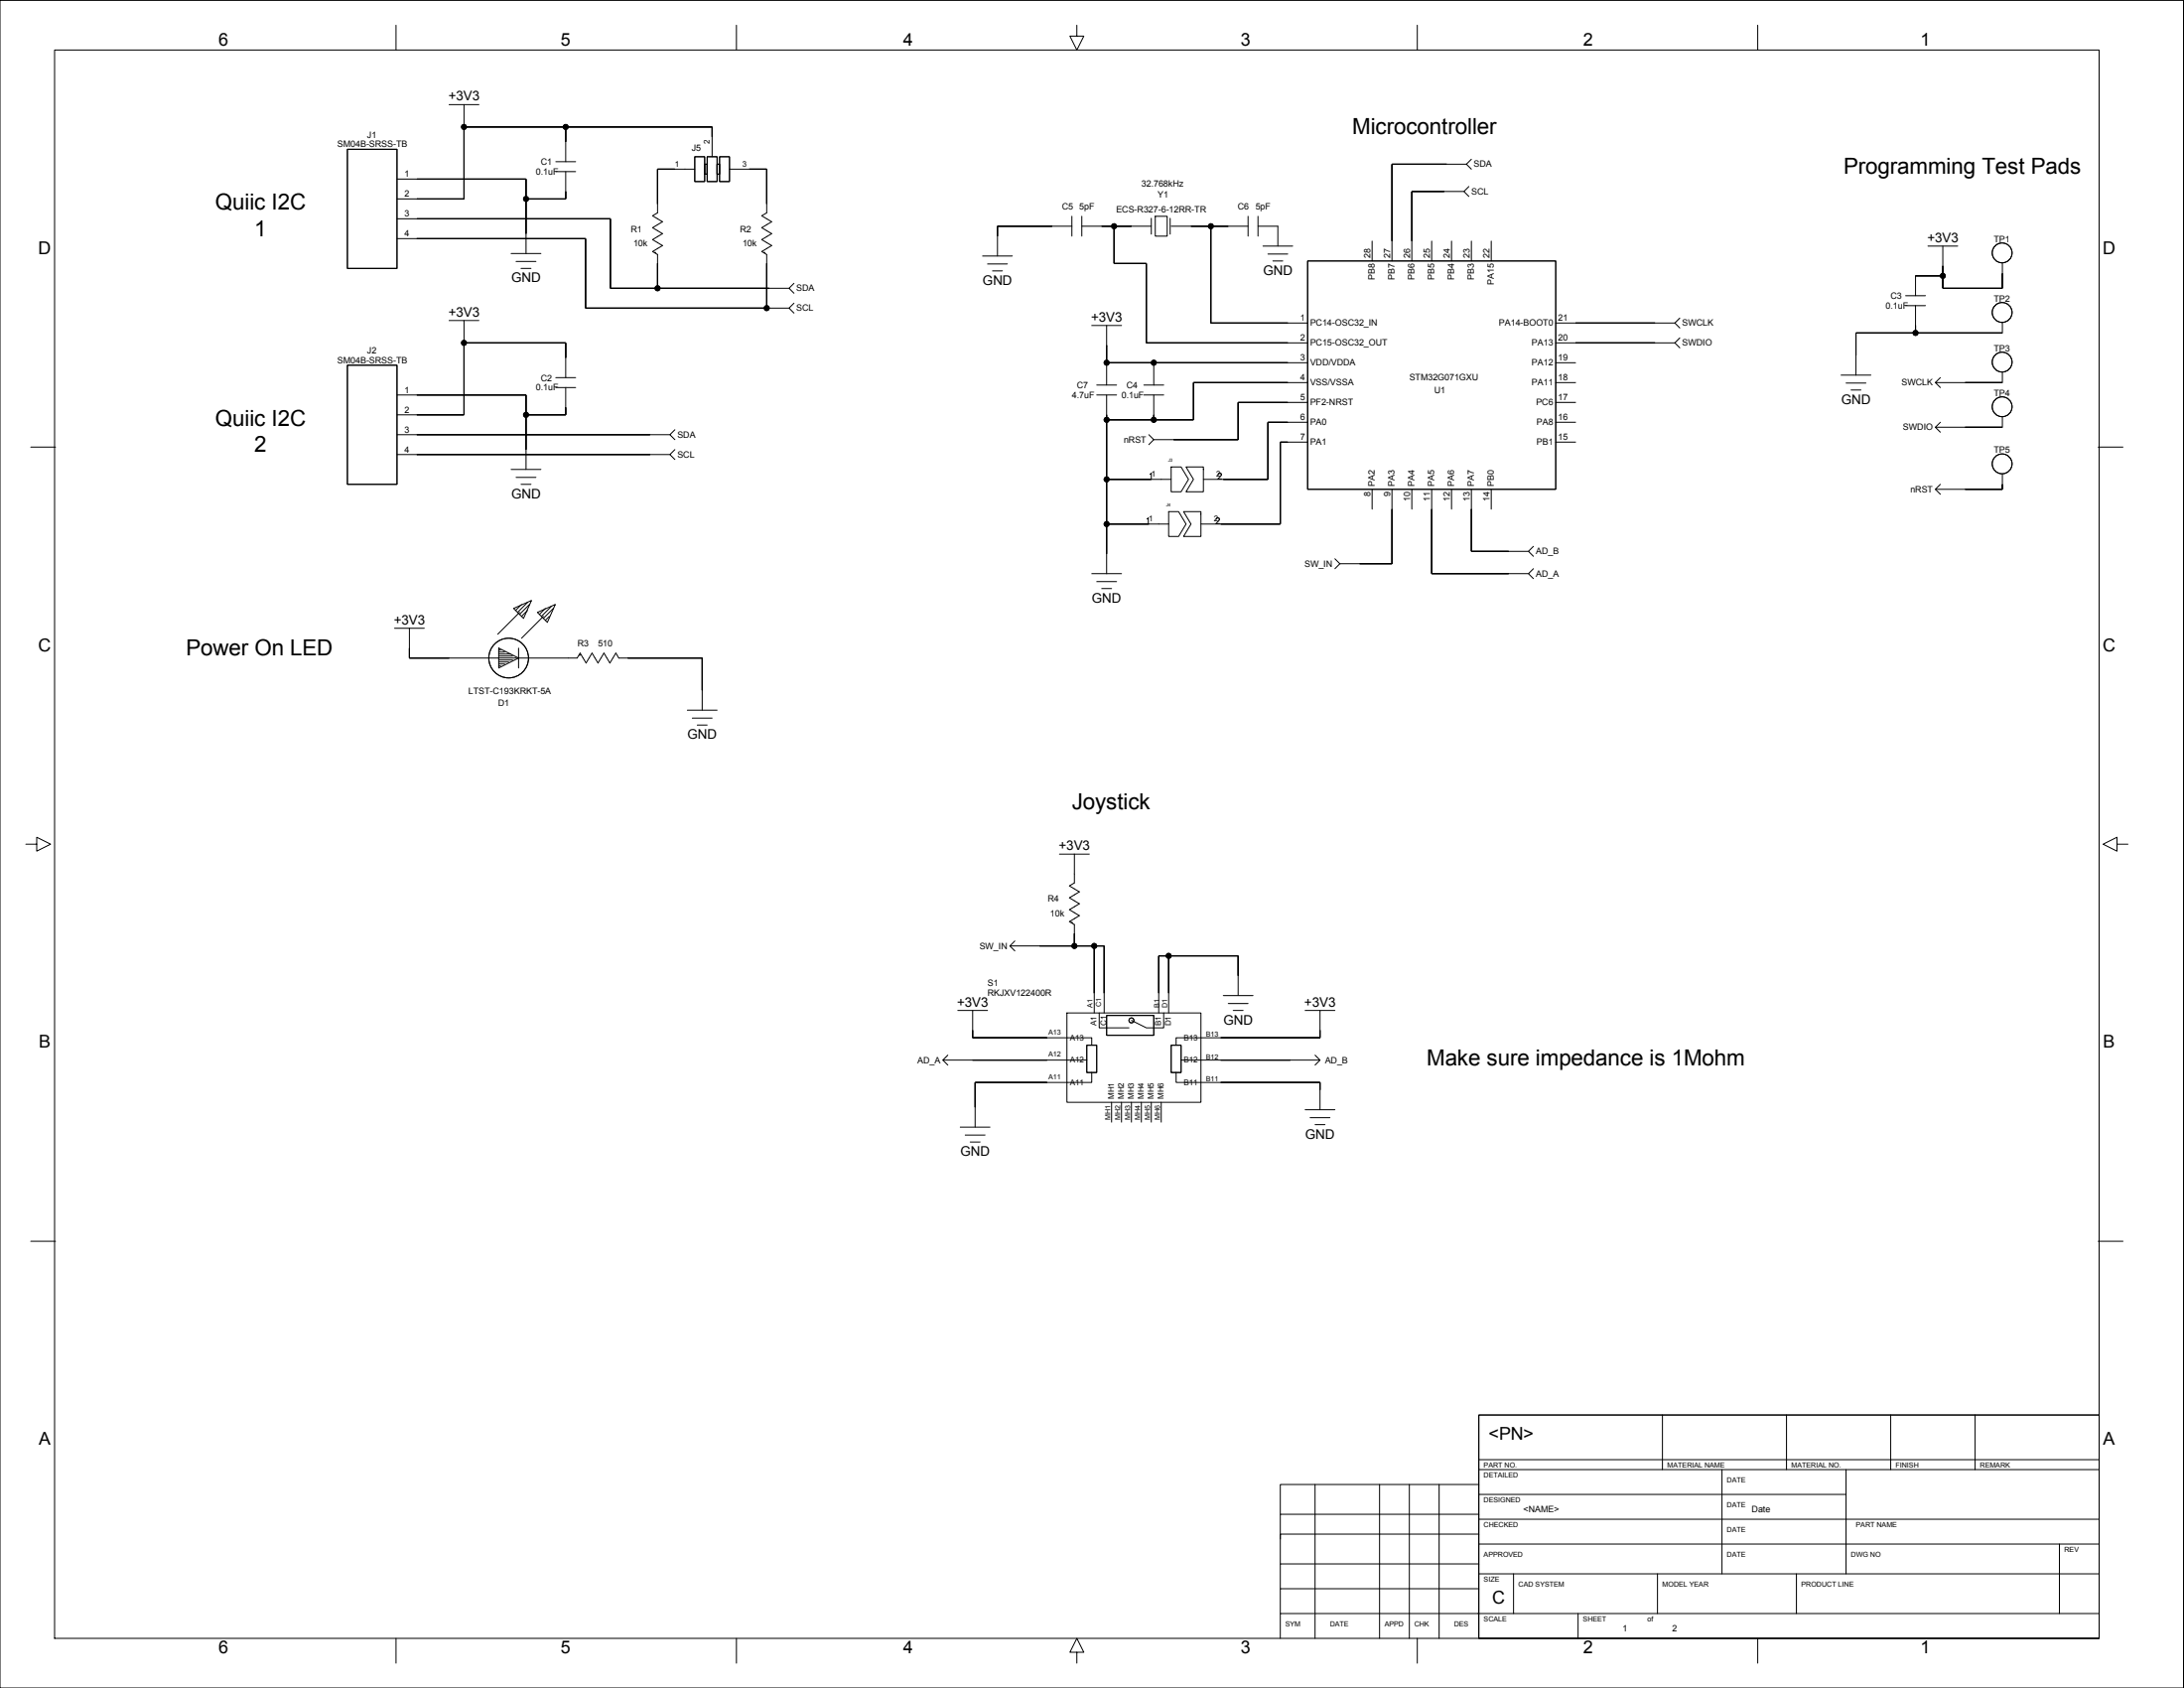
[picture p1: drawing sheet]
<svg xmlns="http://www.w3.org/2000/svg" width="559mm" height="432mm" viewBox="0 0 559 432" stroke-linecap="round" stroke-linejoin="round" font-family="sans-serif">
<g fill="none" stroke="#000" stroke-width=".25">
<path d="M0 .1h558.7v431.7h-558.7zM14 12.8h523.1v406.3h-523.1zM101.3 6.4v6.4M188.4 6.4v6.4M275.5 6.4v2.8h1.8l-1.8 3.6-1.8-3.6h1.8M362.6 6.4v6.4M449.7 6.4v6.4M88.9 38.2h12.7v30.5h-12.7zM114.9 26.8h7.6M118.7 26.8v24.1h-17.1M118.7 32.5h63.5v7.6M144.7 32.5v8.9"/>
<path d="M101.6 45.8h33v19.1M101.6 56h54.6v17.7h45.7M142.2 43.9h5.1M142.2 41.4h5.1M144.7 43.9v7h-10.1M177.8 40.1h2.5v6.3h-2.5zM177.8 43.3h-9.6v11.1l-1.2 .8 2.5 1.5-2.5 1.6 2.5 1.5-2.5 1.5 2.5 1.5-2.5 1.5 1.2 .8v8.6M180.3 42h.6v2.5h-.6zM180.9 40.1h2.6v6.3h-2.6zM183.5 42h.6v2.5h-.6zM184.1 40.1h2.5v6.3h-2.5zM186.6 43.3h9.6v11.1l-1.3 .8 2.5 1.5-2.5 1.6 2.5 1.5-2.5 1.5 2.5 1.5-2.5 1.5 1.3 .8v13.7"/>
<path d="M274.3 57.9h-19.1v7.6M274.3 55.3v5.1M276.8 57.9h17.8M276.8 55.3v5.1M285.1 57.9v9.5h8.2v20.3h41.3M294.6 55.8v4.1M295.6 55.3h3v5.1h-3zM299.4 55.8v4.1M299.7 57.9h19.6M309.8 57.9v24.7h24.8M319.3 55.3v5.1M321.9 57.9h5.1v5"/>
<path d="M321.9 55.3v5.1M327 57.9h.1M374.6 49h-13.4v17.8M375.2 42h-19v24.8M375.8 47.7l-1.2 1.3 1.2 1.3M376.5 40.7l-1.3 1.3 1.3 1.3M101.6 61h48.2v17.8h52.1M130.8 64.9h7.6M132.1 66.9h5M133.3 68.7h2.6M167.5 64.6h.1M195.4 64.6h.1"/>
<path d="M203.2 77.6l-1.3 1.2 1.3 1.3M203.2 72.5l-1.3 1.2 1.3 1.3M251.4 65.5h7.6M252.7 67.5h5.1M253.9 69.3h2.6M323.1 62.9h7.7M324.4 65h5.1M325.7 66.8h2.5M334.6 66.8h63.5v58.4h-63.5zM351.1 61.7v5.1M366.3 61.7v5.1M371.4 61.7v5.1"/>
<path d="M376.5 61.7v5.1M381.5 61.7v5.1M487.6 78.2h5M487.6 75.6h5M490.1 78.2v7M493.3 62.9h7.6M497.1 62.9v10.8h15.2v-6.3M497.1 70.6h-7v5M88.9 93.4h12.7v30.5h-12.7zM114.9 82h7.6M118.7 82v24.1h-17.1M118.7 87.7h26v8.9"/>
<path d="M142.2 99.1h5.1M142.2 96.6h5.1M144.7 99.1v7h-10.1M279.3 83.3h7.7M280.6 98.5h5.1M283.1 92.8h51.5M283.1 83.3v15.2M292.7 98.5h5M295.2 92.8v5.7M334.6 97.9h-29.2v9.5h-22.3M398.1 82.6h30.4M398.1 87.7h30.4"/>
<path d="M398.1 92.8h5M398.1 97.9h5M429.8 81.4l-1.3 1.2 1.3 1.3M429.8 86.4l-1.3 1.3 1.3 1.3M471.1 96h7.6M472.3 98h5.1M473.6 99.8h2.5M496.5 96.6l-1.3 1.3 1.3 1.2M512.3 95.3v2.6h-17.1M512.3 82.6v2.6h-37.4v10.8M7.9 114.4h6.3M101.6 101h33v19.1"/>
<path d="M101.6 111.2h69.8M101.6 116.3h69.8M172.7 115l-1.3 1.3 1.3 1.2M172.7 109.9l-1.3 1.3 1.3 1.3M280.6 101h5.1M283.1 101v45.7M292.7 101h5M293.9 111.2l1.3 1.3-1.3 1.2M295.2 101v6.4M299.7 119.5h2.5l1.9 3.1-1.9 3.2h-2.5zM303.5 119.5h4.4v6.3h-4.4l1.9-3.2zM334.6 102.9h-17.8v9.6h-21.6"/>
<path d="M334.6 108h-10.2v14.6h-16.5M334.6 113.1h-7v21h-20.3M398.1 102.9h5M398.1 108h5M398.1 113.1h5M496.5 108l-1.3 1.3 1.3 1.3M512.3 106.8v2.5h-17.1M536.8 114.4h6.4M130.8 120.1h7.6M132.1 122.1h5M133.3 123.9h2.6M283.1 122.6h16.6"/>
<path d="M283.1 134.1h15.9M299 130.9h2.6l1.9 3.2-1.9 3.1h-2.6zM302.8 130.9h4.5v6.3h-4.5l1.9-3.1zM311.7 121.4l.3-.3 .5 .2-.2 .5-.7 .7h1M351.1 125.2v5M356.2 125.2v19h-13.4M361.2 125.2v5M366.3 125.2v21.5h24.8M371.4 125.2v5M376.5 125.2v15.8h14.6M381.5 125.2v5M392.3 139.8l-1.2 1.2 1.2 1.3"/>
<path d="M496.5 123.9l-1.3 1.3 1.3 1.2M512.3 121.4v3.8h-17.1M131.4 155.6l4.6-2-2 4.6zM132.9 156.7l-5.5 5.5M133.4 154.6l-1.5 1.5M135 156.1l-1.6 1.6M135 154.1l-2.6 2.6M135.5 154.6l-2.6 2.6M137.5 156.7l4.6-2.1-2.1 4.6zM139 157.7l-5.6 5.6M139.5 155.6l-1.5 1.6M140.6 157.7l-1.1 1"/>
<path d="M141.1 155.1l-2.6 2.6M141.6 155.6l-2.6 2.6M279.3 146.7h7.7M280.6 148.8h5.1M281.9 150.6h2.5M341.6 142.9l1.2 1.3-1.2 1.3M392.3 145.5l-1.2 1.2 1.2 1.3M100.9 160.7h7.7M104.8 160.7v7.6h27.4M127.6 165.8l5.1 2.5-5.1 2.6zM127.6 168.8h3.6M127.6 169.4h2.5"/>
<path d="M127.6 169.9h1.5M127.6 170.4h.5M127.6 167.8h3.6M127.6 167.3h3.1M127.6 166.8h1.5M127.6 166.3h.5M132.7 168.3h15l.7-1.2 1.6 2.5 1.5-2.5 1.5 2.5 1.5-2.5 1.5 2.5 1.6-2.5 .7 1.2h21.4v13.4M132.7 165.8v5.1M145.4 168.3h.1M148.2 167.6h.1M175.9 181.7h7.6M177.1 183.7h5.1"/>
<path d="M178.4 185.5h2.5M6.6 215.9h2.8v-1.7l3.6 1.7-3.6 1.8v-1.8M271.1 218.5h7.6M274.9 218.5v7.4l-1.3 .7 2.6 1.5-2.6 1.6 2.6 1.5-2.6 1.5 2.6 1.5-2.6 1.6 1.3 .7v5.5M541.7 215.9v-1.7l-3.6 1.7 3.6 1.8v-1.8h2.8M274.1 236h.1M274.9 223.6h.1M245.1 258.5h7.6M248.9 258.5v7h30.4v1.9M258.4 242h24.1v17.1M259.7 240.7l-1.3 1.3 1.3 1.2M273 259.1h34.3v22.9h-34.3z"/>
<path d="M280 242v17.1M281.2 259.1v3.8h7.7M283.1 259.8h12.1v5h-12.1zM297.7 259.1v3.8h-4.4l-3.8-1.9M299 244.5v14.6M313 254.7h7.6M314.3 256.7h5M315.5 258.5h2.6M316.8 254.7v-10.2h-20.3v14.6M333.9 258.5h7.7M337.7 258.5v7h-36.8v1.9M241.2 271.2h36.9"/>
<path d="M242.5 269.9l-1.3 1.3 1.3 1.3M278.1 267.4h2.5v7h-2.5zM279.3 274.4v2.5h-29.8v11.4M299.7 267.4h2.5v7h-2.5zM300.9 274.4v2.5h36.8v7M302.2 271.2h35.5M336.5 269.9l1.2 1.3-1.2 1.3M245.7 288.3h7.6M247 290.4h5M248.2 292.1h2.6M284.4 282v5.1M287 282v5.1"/>
<path d="M289.5 282v5.1M292 282v5.1M294.6 282v5.1M297.1 282v5.1M333.9 283.9h7.7M335.2 285.9h5.1M336.5 287.7h2.5M7.9 317.5h6.3M536.8 317.5h6.4M336.5 379.7v39.4M353 379.7v39.4M360.6 379.7v39.4"/>
<path d="M368.2 379.7v39.4M378.4 362h158.7v57.1h-158.7zM378.4 379.7h-50.8v7.7M378.4 373.4h158.7M378.4 375.9h158.7M425.4 362v13.9M440.6 375.9v26.7M457.1 362v13.9M472.3 375.9v26.7M483.8 362v13.9M505.3 362v13.9M378.4 392.4h-50.8v7.7"/>
<path d="M378.4 387.4h-50.8v6.3M378.4 382.3h93.9M378.4 388.6h158.7M378.4 395h158.7M526.9 395v17.8M101.3 419.1v6.4M188.4 419.1v6.4M362.6 419.1v6.4M378.4 406.4h-50.8v6.4M378.4 400.1h-50.8v6.3M378.4 402.6h158.7M387.3 402.6v10.2"/>
<path d="M403.8 412.8v6.3M424.1 402.6v10.2M449.7 419.1v6.4M459.6 402.6v10.2M537.1 412.8h-209.5v6.3M275.5 422.7h1.8l-1.8-3.6-1.8 3.6h1.8v2.8"/>
<circle cx="118.7" cy="32.5" r=".63"/>
<circle cx="144.7" cy="32.5" r=".63"/>
<circle cx="134.6" cy="50.9" r=".63"/>
<circle cx="285" cy="57.9" r=".63"/>
<circle cx="309.8" cy="57.9" r=".63"/>
<circle cx="168.2" cy="73.7" r=".63"/>
<circle cx="196.2" cy="78.8" r=".63"/>
<circle cx="497.1" cy="70.6" r=".63"/>
<circle cx="512.3" cy="64.7" r="2.54"/>
<circle cx="512.3" cy="79.9" r="2.54"/>
<circle cx="118.7" cy="87.7" r=".63"/>
<circle cx="283.1" cy="92.8" r=".63"/>
<circle cx="295.2" cy="92.8" r=".63"/>
<circle cx="490.1" cy="85.2" r=".63"/>
<circle cx="512.3" cy="92.6" r="2.54"/>
<circle cx="134.6" cy="106.1" r=".63"/>
<circle cx="283.1" cy="107.4" r=".63"/>
<circle cx="295.2" cy="107.4" r=".63"/>
<circle cx="512.3" cy="118.7" r="2.54"/>
<circle cx="512.3" cy="104.1" r="2.54"/>
<circle cx="283.1" cy="122.6" r=".63"/>
<circle cx="283.1" cy="134.1" r=".63"/>
<circle cx="130.1" cy="168.3" r="5.1"/>
<circle cx="274.9" cy="242" r=".63"/>
<circle cx="280" cy="242" r=".63"/>
<circle cx="299" cy="244.5" r=".63"/>
<circle cx="289.5" cy="261" r=".63"/>
</g>
<g fill="#000" stroke="#000" stroke-width=".25">
<path d="M118.7 31.8v.7z" fill-rule="evenodd"/>
<path d="M118.7 32.5v18.4z" fill-rule="evenodd"/>
<path d="M144.7 32.5v3.8z" fill-rule="evenodd"/>
<path d="M118.7 32.5h26z" fill-rule="evenodd"/>
<path d="M182.2 32.5v2.5z" fill-rule="evenodd"/>
<path d="M144.7 32.5h37.5z" fill-rule="evenodd"/>
<path d="M106.7 50.9h12z" fill-rule="evenodd"/>
<path d="M106.7 45.8h27.9z" fill-rule="evenodd"/>
<path d="M134.6 45.8v5.1z" fill-rule="evenodd"/>
<path d="M134.6 50.9v8.9z" fill-rule="evenodd"/>
<path d="M144.7 49v1.9z" fill-rule="evenodd"/>
<path d="M134.6 50.9h10.1z" fill-rule="evenodd"/>
<path d="M106.7 56h49.5z" fill-rule="evenodd"/>
<path d="M156.2 56v17.7z" fill-rule="evenodd"/>
<path d="M168.2 43.3v8.9z" fill-rule="evenodd"/>
<path d="M168.2 43.3h4.5z" fill-rule="evenodd"/>
<path d="M191.7 43.3h4.5z" fill-rule="evenodd"/>
<path d="M196.2 43.3v8.9z" fill-rule="evenodd"/>
<path d="M255.2 57.9v2.5z" fill-rule="evenodd"/>
<path d="M255.2 57.9h14z" fill-rule="evenodd"/>
<path d="M285.1 57.9v9.5z" fill-rule="evenodd"/>
<path d="M281.9 57.9h3.2z" fill-rule="evenodd"/>
<path d="M285.1 57.9h4.4z" fill-rule="evenodd"/>
<path d="M309.8 57.9v24.7z" fill-rule="evenodd"/>
<path d="M304.7 57.9h5.1z" fill-rule="evenodd"/>
<path d="M309.8 57.9h4.5z" fill-rule="evenodd"/>
<path d="M356.2 42v19.7z" fill-rule="evenodd"/>
<path d="M361.2 49v12.7z" fill-rule="evenodd"/>
<path d="M361.2 49h8.3z" fill-rule="evenodd"/>
<path d="M356.2 42h13.9z" fill-rule="evenodd"/>
<path d="M106.7 61h43.1z" fill-rule="evenodd"/>
<path d="M149.8 61v17.8z" fill-rule="evenodd"/>
<path d="M168.2 67.4v6.3z" fill-rule="evenodd"/>
<path d="M156.2 73.7h12z" fill-rule="evenodd"/>
<path d="M149.8 78.8h46.4z" fill-rule="evenodd"/>
<path d="M196.2 67.4v11.4z" fill-rule="evenodd"/>
<path d="M168.2 73.7h28.6z" fill-rule="evenodd"/>
<path d="M196.2 78.8h.6z" fill-rule="evenodd"/>
<path d="M293.3 67.4v20.3z" fill-rule="evenodd"/>
<path d="M285.1 67.4h8.2z" fill-rule="evenodd"/>
<path d="M497.1 70.6v3.1z" fill-rule="evenodd"/>
<path d="M497.1 68v2.6z" fill-rule="evenodd"/>
<path d="M490.1 70.6h7z" fill-rule="evenodd"/>
<path d="M512.3 69.9v3.8z" fill-rule="evenodd"/>
<path d="M497.1 73.7h15.2z" fill-rule="evenodd"/>
<path d="M118.7 87.1v.6z" fill-rule="evenodd"/>
<path d="M118.7 87.7v18.4z" fill-rule="evenodd"/>
<path d="M144.7 87.7v3.8z" fill-rule="evenodd"/>
<path d="M118.7 87.7h26z" fill-rule="evenodd"/>
<path d="M283.1 88.3v4.5z" fill-rule="evenodd"/>
<path d="M283.1 92.8v.6z" fill-rule="evenodd"/>
<path d="M295.2 92.8v.6z" fill-rule="evenodd"/>
<path d="M283.1 92.8h12.1z" fill-rule="evenodd"/>
<path d="M305.4 97.9v9.5z" fill-rule="evenodd"/>
<path d="M295.2 92.8h34.3z" fill-rule="evenodd"/>
<path d="M293.3 87.7h36.2z" fill-rule="evenodd"/>
<path d="M309.8 82.6h19.7z" fill-rule="evenodd"/>
<path d="M305.4 97.9h24.1z" fill-rule="evenodd"/>
<path d="M403.1 87.7h20.3z" fill-rule="evenodd"/>
<path d="M403.1 82.6h20.3z" fill-rule="evenodd"/>
<path d="M474.9 85.2v5.7z" fill-rule="evenodd"/>
<path d="M474.9 85.2h15.2z" fill-rule="evenodd"/>
<path d="M490.1 83.3v1.9z" fill-rule="evenodd"/>
<path d="M502.8 97.9h9.5z" fill-rule="evenodd"/>
<path d="M490.1 85.2h22.2z" fill-rule="evenodd"/>
<path d="M106.7 106.1h12z" fill-rule="evenodd"/>
<path d="M106.7 101h27.9z" fill-rule="evenodd"/>
<path d="M134.6 101v5.1z" fill-rule="evenodd"/>
<path d="M134.6 106.1v8.9z" fill-rule="evenodd"/>
<path d="M144.7 104.2v1.9z" fill-rule="evenodd"/>
<path d="M134.6 106.1h10.1z" fill-rule="evenodd"/>
<path d="M106.7 111.2h59.6z" fill-rule="evenodd"/>
<path d="M106.7 116.3h59.6z" fill-rule="evenodd"/>
<path d="M283.1 107.4v15.2z" fill-rule="evenodd"/>
<path d="M283.1 106.1v1.3z" fill-rule="evenodd"/>
<path d="M295.2 106.1v1.3z" fill-rule="evenodd"/>
<path d="M283.1 107.4h12.1z" fill-rule="evenodd"/>
<path d="M295.2 107.4h10.2z" fill-rule="evenodd"/>
<path d="M300.3 112.5h16.5z" fill-rule="evenodd"/>
<path d="M316.8 102.9v9.6z" fill-rule="evenodd"/>
<path d="M324.4 108v14.6z" fill-rule="evenodd"/>
<path d="M327.6 113.1v21z" fill-rule="evenodd"/>
<path d="M316.8 102.9h12.7z" fill-rule="evenodd"/>
<path d="M324.4 108h5.1z" fill-rule="evenodd"/>
<path d="M327.6 113.1h1.9z" fill-rule="evenodd"/>
<path d="M502.8 109.3h9.5z" fill-rule="evenodd"/>
<path d="M283.1 134.1v7.6z" fill-rule="evenodd"/>
<path d="M283.1 122.6v11.5z" fill-rule="evenodd"/>
<path d="M283.1 134.1h10.8z" fill-rule="evenodd"/>
<path d="M283.1 122.6h11.5z" fill-rule="evenodd"/>
<path d="M313 122.6h11.4z" fill-rule="evenodd"/>
<path d="M312.3 134.1h15.3z" fill-rule="evenodd"/>
<path d="M356.2 130.2v14z" fill-rule="evenodd"/>
<path d="M366.3 130.2v16.5z" fill-rule="evenodd"/>
<path d="M376.5 130.2v10.8z" fill-rule="evenodd"/>
<path d="M512.3 123.9v1.3z" fill-rule="evenodd"/>
<path d="M502.8 125.2h9.5z" fill-rule="evenodd"/>
<path d="M347.9 144.2h8.3z" fill-rule="evenodd"/>
<path d="M366.3 146.7h19.7z" fill-rule="evenodd"/>
<path d="M376.5 141h9.5z" fill-rule="evenodd"/>
<path d="M104.8 165.8v2.5z" fill-rule="evenodd"/>
<path d="M104.8 168.3h10.1z" fill-rule="evenodd"/>
<path d="M160.6 168.3h19.1z" fill-rule="evenodd"/>
<path d="M179.7 168.3v8.3z" fill-rule="evenodd"/>
<path d="M274.9 238.8v3.2z" fill-rule="evenodd"/>
<path d="M266 242h8.9z" fill-rule="evenodd"/>
<path d="M280 242v12z" fill-rule="evenodd"/>
<path d="M274.9 242h5.1z" fill-rule="evenodd"/>
<path d="M282.5 242v12z" fill-rule="evenodd"/>
<path d="M280 242h2.5z" fill-rule="evenodd"/>
<path d="M296.5 244.5v9.5z" fill-rule="evenodd"/>
<path d="M299 244.5v9.5z" fill-rule="evenodd"/>
<path d="M296.5 244.5h2.5z" fill-rule="evenodd"/>
<path d="M316.8 244.5v5.1z" fill-rule="evenodd"/>
<path d="M299 244.5h17.8z" fill-rule="evenodd"/>
<path d="M248.9 263.6v1.9z" fill-rule="evenodd"/>
<path d="M249.5 276.9v6.3z" fill-rule="evenodd"/>
<path d="M248.9 265.5h19z" fill-rule="evenodd"/>
<path d="M249.5 276.9h18.4z" fill-rule="evenodd"/>
<path d="M248.9 271.2h19z" fill-rule="evenodd"/>
<path d="M312.3 271.2h17.8z" fill-rule="evenodd"/>
<path d="M337.7 263.6v1.9z" fill-rule="evenodd"/>
<path d="M312.3 265.5h25.4z" fill-rule="evenodd"/>
<path d="M337.7 276.9v1.9z" fill-rule="evenodd"/>
<path d="M312.3 276.9h25.4z" fill-rule="evenodd"/>
<circle cx="118.7" cy="32.5" r=".63"/>
<circle cx="144.7" cy="32.5" r=".63"/>
<circle cx="134.6" cy="50.9" r=".63"/>
<circle cx="285" cy="57.9" r=".63"/>
<circle cx="309.8" cy="57.9" r=".63"/>
<circle cx="168.2" cy="73.7" r=".63"/>
<circle cx="196.2" cy="78.8" r=".63"/>
<circle cx="497.1" cy="70.6" r=".63"/>
<circle cx="118.7" cy="87.7" r=".63"/>
<circle cx="283.1" cy="92.8" r=".63"/>
<circle cx="295.2" cy="92.8" r=".63"/>
<circle cx="490.1" cy="85.2" r=".63"/>
<circle cx="134.6" cy="106.1" r=".63"/>
<circle cx="283.1" cy="107.4" r=".63"/>
<circle cx="295.2" cy="107.4" r=".63"/>
<circle cx="283.1" cy="122.6" r=".63"/>
<circle cx="283.1" cy="134.1" r=".63"/>
<circle cx="274.9" cy="242" r=".63"/>
<circle cx="280" cy="242" r=".63"/>
<circle cx="299" cy="244.5" r=".63"/>
</g>
<g font-size="5.7">
<text x="346" y="34.4">Microcontroller</text>
<text x="471.7" y="44.5">Programming Test Pads</text>
<text x="55.1" y="53.7">Quiic I2C</text>
<text x="65.1" y="60.4">1</text>
<text x="55.1" y="108.9">Quiic I2C</text>
<text x="65.1" y="115.6">2</text>
<text x="47.6" y="167.7">Power On LED</text>
<text x="274.3" y="207">Joystick</text>
<text x="365" y="272.4">Make sure impedance is 1Mohm</text>
</g>
<g font-size="4.5">
<text x="55.9" y="11.6">6</text>
<text x="143.5" y="11.6">5</text>
<text x="231.1" y="11.6">4</text>
<text x="317.4" y="11.6">3</text>
<text x="405.1" y="11.6">2</text>
<text x="491.4" y="11.6">1</text>
<text x="9.8" y="64.9">D</text>
<text x="538" y="64.9">D</text>
<text x="9.8" y="166.5">C</text>
<text x="538" y="166.5">C</text>
<text x="9.9" y="268.1">B</text>
<text x="538.1" y="268.1">B</text>
<text x="9.9" y="369.7">A</text>
<text x="380.9" y="368.4">&lt;PN&gt;</text>
<text x="538.1" y="369.7">A</text>
<text x="381.8" y="410.3">C</text>
<text x="55.9" y="423">6</text>
<text x="143.5" y="423">5</text>
<text x="231.1" y="423">4</text>
<text x="317.4" y="423">3</text>
<text x="405.1" y="423">2</text>
<text x="491.4" y="423">1</text>
</g>
<g font-size="3.4">
<text x="114.7" y="25.7">+3V3</text>
<text x="493.1" y="61.9">+3V3</text>
<text x="323.2" y="70.3">GND</text>
<text x="130.8" y="72.2">GND</text>
<text x="251.5" y="72.9">GND</text>
<text x="114.7" y="81">+3V3</text>
<text x="279.2" y="82.2">+3V3</text>
<text x="471.1" y="103.3">GND</text>
<text x="130.8" y="127.4">GND</text>
<text x="279.4" y="154.1">GND</text>
<text x="100.8" y="159.7">+3V3</text>
<text x="175.9" y="189">GND</text>
<text x="270.9" y="217.5">+3V3</text>
<text x="244.9" y="257.5">+3V3</text>
<text x="333.8" y="257.5">+3V3</text>
<text x="313" y="262">GND</text>
<text x="334" y="291.2">GND</text>
<text x="245.7" y="295.7">GND</text>
</g>
<g font-size="2.3">
<text x="94" y="35.4">J1</text>
<text x="86.3" y="37.7">SM04B-SRSS-TB</text>
<text x="177" y="38.7">J5</text>
<text x="103.5" y="45.3">1</text>
<text x="137.1" y="44.7">0.1uF</text>
<text x="138.4" y="42.2">C1</text>
<text x="292.1" y="47.8">32.768kHz</text>
<text x="377.1" y="42.8">SDA</text>
<text x="103.5" y="50.4">2</text>
<text x="271.7" y="53.7">C5</text>
<text x="276.2" y="53.5">5pF</text>
<text x="296.2" y="50.6">Y1</text>
<text x="316.7" y="53.7">C6</text>
<text x="321.2" y="53.5">5pF</text>
<text x="376.5" y="49.7">SCL</text>
<text x="103.5" y="55.4">3</text>
<text x="161.4" y="59.5">R1</text>
<text x="189.4" y="59.5">R2</text>
<text x="285.6" y="54.3">ECS-R327-6-12RR-TR</text>
<text x="103.5" y="60.5">4</text>
<text x="162.1" y="63.1">10k</text>
<text x="190" y="63.1">10k</text>
<text x="510.1" y="62.1">TP1</text>
<text x="350.7" y="66.1" transform="rotate(-90 350.7 66.1)">28</text>
<text x="351.8" y="71.7" transform="rotate(-90 351.8 71.7)">PB8</text>
<text x="355.8" y="66.1" transform="rotate(-90 355.8 66.1)">27</text>
<text x="356.8" y="71.7" transform="rotate(-90 356.8 71.7)">PB7</text>
<text x="360.8" y="66.1" transform="rotate(-90 360.8 66.1)">26</text>
<text x="361.9" y="71.7" transform="rotate(-90 361.9 71.7)">PB6</text>
<text x="365.9" y="66.1" transform="rotate(-90 365.9 66.1)">25</text>
<text x="367" y="71.7" transform="rotate(-90 367 71.7)">PB5</text>
<text x="371" y="66.1" transform="rotate(-90 371 66.1)">24</text>
<text x="372.1" y="71.7" transform="rotate(-90 372.1 71.7)">PB4</text>
<text x="376.1" y="66.1" transform="rotate(-90 376.1 66.1)">23</text>
<text x="377.1" y="71.7" transform="rotate(-90 377.1 71.7)">PB3</text>
<text x="381.2" y="66.1" transform="rotate(-90 381.2 66.1)">22</text>
<text x="203.8" y="74.5">SDA</text>
<text x="382.2" y="72.9" transform="rotate(-90 382.2 72.9)">PA15</text>
<text x="483.8" y="76.5">C3</text>
<text x="510.1" y="77.3">TP2</text>
<text x="203.8" y="79.6">SCL</text>
<text x="332.7" y="82.1">1</text>
<text x="335.2" y="83.3">PC14-OSC32_IN</text>
<text x="383.5" y="83.3">PA14-BOOT0</text>
<text x="398.7" y="82.1">21</text>
<text x="430.4" y="83.4">SWCLK</text>
<text x="482.5" y="78.9">0.1uF</text>
<text x="332.7" y="87.2">2</text>
<text x="335.2" y="88.4">PC15-OSC32_OUT</text>
<text x="391.9" y="88.4">PA13</text>
<text x="398.7" y="87.2">20</text>
<text x="430.4" y="88.5">SWDIO</text>
<text x="510.1" y="90">TP3</text>
<text x="86.3" y="92.9">SM04B-SRSS-TB</text>
<text x="94" y="90.5">J2</text>
<text x="332.7" y="92.3">3</text>
<text x="335.2" y="93.5">VDD/VDDA</text>
<text x="391.9" y="93.5">PA12</text>
<text x="398.7" y="92.3">19</text>
<text x="103.5" y="100.5">1</text>
<text x="137.1" y="99.9">0.1uF</text>
<text x="138.4" y="97.6">C2</text>
<text x="274.3" y="101.8">4.7uF</text>
<text x="275.5" y="99.4">C7</text>
<text x="287" y="101.8">0.1uF</text>
<text x="288.2" y="99.4">C4</text>
<text x="332.7" y="97.4">4</text>
<text x="335.2" y="98.5">VSS/VSSA</text>
<text x="360.6" y="97.4">STM32G071GXU</text>
<text x="366.9" y="100.7">U1</text>
<text x="391.9" y="98.5">PA11</text>
<text x="398.7" y="97.4">18</text>
<text x="486.5" y="98.6">SWCLK</text>
<text x="510.1" y="101.4">TP4</text>
<text x="103.5" y="105.6">2</text>
<text x="332.7" y="102.4">5</text>
<text x="332.7" y="107.5">6</text>
<text x="335.2" y="103.6">PF2-NRST</text>
<text x="393" y="103.6">PC6</text>
<text x="398.7" y="107.5">16</text>
<text x="398.7" y="102.4">17</text>
<text x="103.5" y="110.7">3</text>
<text x="173.3" y="112">SDA</text>
<text x="287.5" y="113.2">nRST</text>
<text x="332.7" y="112.6">7</text>
<text x="335.2" y="108.7">PA0</text>
<text x="335.2" y="113.8">PA1</text>
<text x="393.2" y="108.7">PA8</text>
<text x="393.2" y="113.8">PB1</text>
<text x="398.7" y="112.6">15</text>
<text x="486.9" y="110.1">SWDIO</text>
<text x="103.5" y="115.8">4</text>
<text x="173.3" y="117">SCL</text>
<text x="510.1" y="115.9">TP5</text>
<text x="351.8" y="124.5" transform="rotate(-90 351.8 124.5)">PA2</text>
<text x="356.8" y="124.5" transform="rotate(-90 356.8 124.5)">PA3</text>
<text x="361.9" y="124.5" transform="rotate(-90 361.9 124.5)">PA4</text>
<text x="367" y="124.5" transform="rotate(-90 367 124.5)">PA5</text>
<text x="372.1" y="124.5" transform="rotate(-90 372.1 124.5)">PA6</text>
<text x="377.1" y="124.5" transform="rotate(-90 377.1 124.5)">PA7</text>
<text x="382.2" y="124.5" transform="rotate(-90 382.2 124.5)">PB0</text>
<text x="488.8" y="125.9">nRST</text>
<text x="350.7" y="127.1" transform="rotate(-90 350.7 127.1)">8</text>
<text x="355.8" y="127.1" transform="rotate(-90 355.8 127.1)">9</text>
<text x="360.8" y="128.3" transform="rotate(-90 360.8 128.3)">10</text>
<text x="365.9" y="128.3" transform="rotate(-90 365.9 128.3)">11</text>
<text x="371" y="128.3" transform="rotate(-90 371 128.3)">12</text>
<text x="376.1" y="128.3" transform="rotate(-90 376.1 128.3)">13</text>
<text x="381.2" y="128.3" transform="rotate(-90 381.2 128.3)">14</text>
<text x="393" y="141.8">AD_B</text>
<text x="333.8" y="145">SW_IN</text>
<text x="393" y="147.5">AD_A</text>
<text x="147.8" y="165.4">R3</text>
<text x="153" y="165.3">510</text>
<text x="119.9" y="177.5">LTST-C193KRKT-5A</text>
<text x="127.5" y="180.6">D1</text>
<text x="268.1" y="230.7">R4</text>
<text x="268.7" y="234.5">10k</text>
<text x="250.6" y="242.7">SW_IN</text>
<text x="252.7" y="252.2">S1</text>
<text x="252.7" y="254.7">RKJXV122400R</text>
<text x="234.7" y="271.9">AD_A</text>
<text x="339" y="271.9">AD_B</text>
<text x="389.8" y="386.8">&lt;NAME&gt;</text>
<text x="448.2" y="386.8">Date</text>
<text x="415.2" y="417.3">1</text>
<text x="427.9" y="417.3">2</text>
</g>
<g font-size="2.1">
<text x="293.9" y="122.1">1</text>
<text x="293.2" y="133.5">1</text>
<text x="311" y="133.5">2</text>
</g>
<g font-size="2">
<text x="181.5" y="36.8" transform="rotate(-90 181.5 36.8)">2</text>
<text x="172.7" y="42.6">1</text>
<text x="190" y="42.6">3</text>
<text x="294.6" y="122">1</text>
<text x="311.2" y="122">2</text>
<text x="293.9" y="133.4">1</text>
<text x="310.6" y="133.4">2</text>
<text x="280.6" y="262.4" transform="rotate(-90 280.6 262.4)">A1</text>
<text x="283.1" y="262.3" transform="rotate(-90 283.1 262.3)">C1</text>
<text x="297.1" y="262.4" transform="rotate(-90 297.1 262.4)">B1</text>
<text x="299.6" y="262.5" transform="rotate(-90 299.6 262.5)">D1</text>
<text x="273.7" y="266.1">A13</text>
<text x="302.9" y="266.1">B13</text>
<text x="273.7" y="271.8">A12</text>
<text x="302.9" y="271.8">B12</text>
<text x="273.7" y="277.5">A11</text>
<text x="285" y="281.2" transform="rotate(-90 285 281.2)">MH1</text>
<text x="287.6" y="281.2" transform="rotate(-90 287.6 281.2)">MH2</text>
<text x="290.1" y="281.2" transform="rotate(-90 290.1 281.2)">MH3</text>
<text x="292.6" y="281.2" transform="rotate(-90 292.6 281.2)">MH4</text>
<text x="295.2" y="281.2" transform="rotate(-90 295.2 281.2)">MH5</text>
<text x="297.7" y="281.2" transform="rotate(-90 297.7 281.2)">MH6</text>
<text x="302.9" y="277.5">B11</text>
</g>
<g font-size="1.8">
<text x="279.5" y="257.8" transform="rotate(-90 279.5 257.8)">A1</text>
<text x="281.7" y="257.6" transform="rotate(-90 281.7 257.6)">C1</text>
<text x="296.6" y="257.8" transform="rotate(-90 296.6 257.8)">B1</text>
<text x="298.7" y="257.8" transform="rotate(-90 298.7 257.8)">D1</text>
<text x="268.3" y="264.5">A13</text>
<text x="308.5" y="265.2">B13</text>
<text x="268.3" y="270.3">A12</text>
<text x="268.3" y="276">A11</text>
<text x="308.5" y="270.9">B12</text>
<text x="308.5" y="276.6">B11</text>
<text x="284.1" y="286.4" transform="rotate(-90 284.1 286.4)">MH1</text>
<text x="286.6" y="286.4" transform="rotate(-90 286.6 286.4)">MH2</text>
<text x="289.2" y="286.4" transform="rotate(-90 289.2 286.4)">MH3</text>
<text x="291.7" y="286.4" transform="rotate(-90 291.7 286.4)">MH4</text>
<text x="294.3" y="286.4" transform="rotate(-90 294.3 286.4)">MH5</text>
<text x="296.8" y="286.4" transform="rotate(-90 296.8 286.4)">MH6</text>
<text x="379.6" y="375.5">PART NO.</text>
<text x="426.6" y="375.5">MATERIAL NAME</text>
<text x="458.4" y="375.5">MATERIAL NO.</text>
<text x="485" y="375.5">FINISH</text>
<text x="506.6" y="375.5">REMARK</text>
<text x="379.6" y="378.1">DETAILED</text>
<text x="441.9" y="379.3">DATE</text>
<text x="379.6" y="384.4">DESIGNED</text>
<text x="441.9" y="385.7">DATE</text>
<text x="379.6" y="390.8">CHECKED</text>
<text x="441.9" y="392">DATE</text>
<text x="474.9" y="390.8">PART NAME</text>
<text x="379.6" y="398.4">APPROVED</text>
<text x="441.9" y="398.4">DATE</text>
<text x="473.6" y="398.4">DWG NO</text>
<text x="528.2" y="397.1">REV</text>
<text x="379.6" y="404.7">SIZE</text>
<text x="388.5" y="406">CAD SYSTEM</text>
<text x="425.4" y="406">MODEL YEAR</text>
<text x="460.9" y="406">PRODUCT LINE</text>
<text x="328.9" y="416.2">SYM</text>
<text x="340.3" y="416.2">DATE</text>
<text x="354.2" y="416.2">APPD</text>
<text x="361.9" y="416.2">CHK</text>
<text x="372" y="416.2">DES</text>
<text x="379.6" y="414.9">SCALE</text>
<text x="405" y="414.9">SHEET</text>
<text x="421.5" y="414.9">of</text>
</g>
<g font-size="1.1">
<text x="298.9" y="118.2">J3</text>
<text x="298.4" y="129.6">J4</text>
</g>
</svg>
